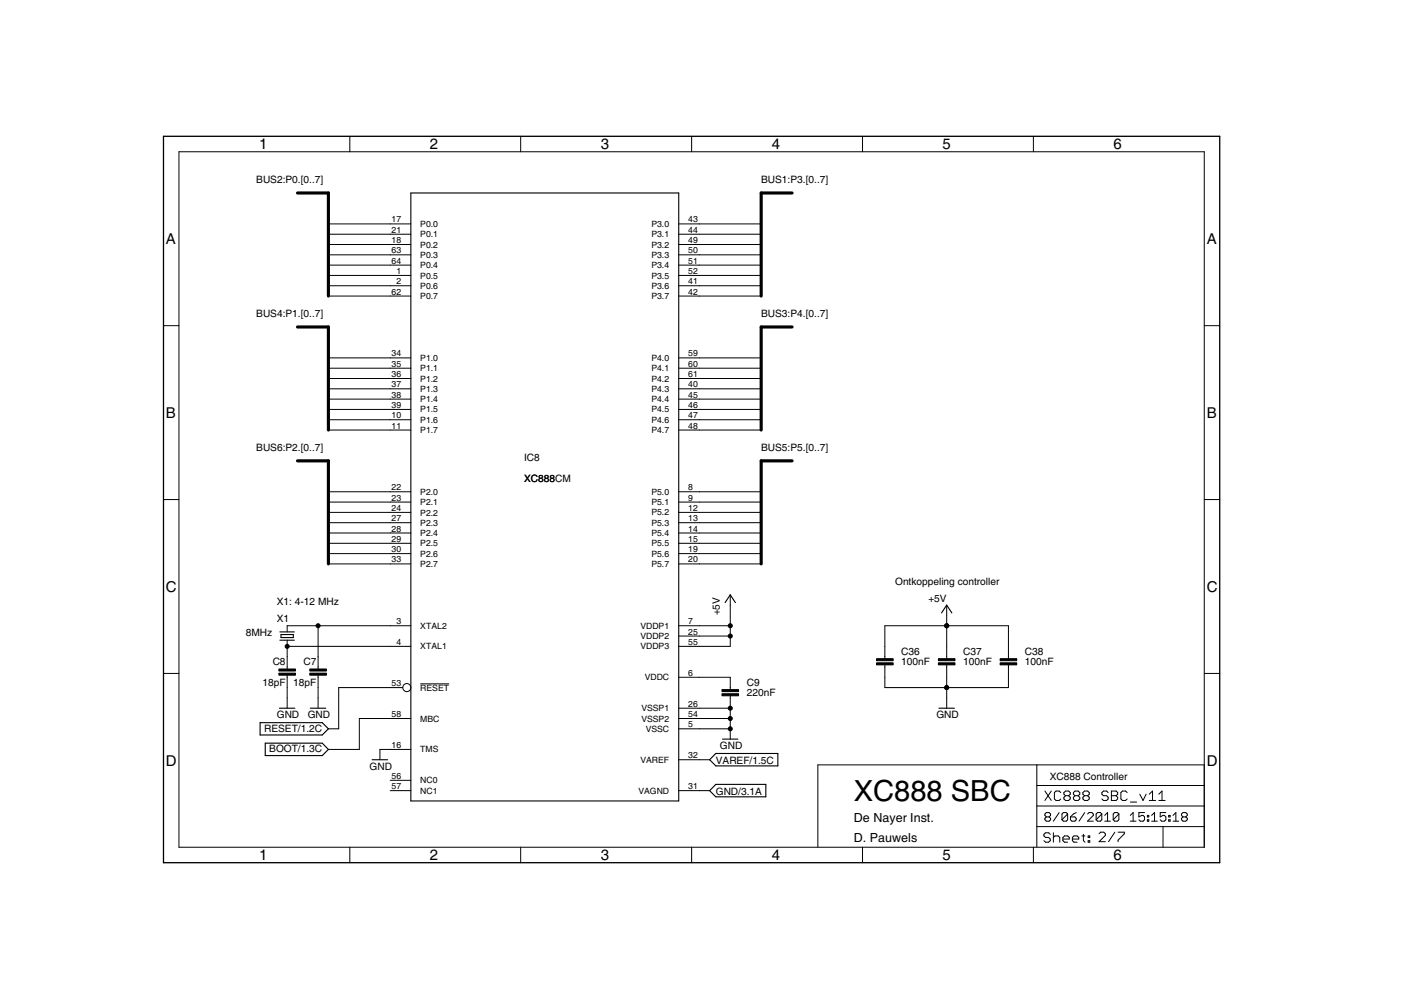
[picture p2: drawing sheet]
<svg xmlns="http://www.w3.org/2000/svg" width="297mm" height="210mm" viewBox="0 0 297 210" stroke-linecap="round" stroke-linejoin="round" font-family="sans-serif">
<g fill="#000" stroke="#000" stroke-width=".21">
<path d="M37.5 31.8v145.7zM73.3 28.6v3.2zM109.1 28.6v3.2zM144.9 28.6v3.2zM180.7 28.6v3.2zM216.5 28.6v3.2zM37.5 31.8h214.8zM68.8 46.9h12.9zM68.8 49.1h12.9zM68.8 51.2h12.9zM68.8 53.4h12.9zM68.8 55.5h12.9z"/>
<path d="M68.8 57.7h12.9zM68.8 59.9h12.9zM81.7 46.9h4.4zM81.7 49.1h4.4zM81.7 51.2h4.4zM81.7 53.4h4.4zM81.7 55.5h4.4zM81.7 57.7h4.4zM81.7 59.9h4.4zM142.2 46.9h4.3zM142.2 49.1h4.3zM142.2 51.2h4.3z"/>
<path d="M142.2 53.4h4.3zM142.2 55.5h4.3zM142.2 57.7h4.3zM142.2 59.9h4.3zM146.5 46.9h12.9zM146.5 49.1h12.9zM146.5 51.2h12.9zM146.5 53.4h12.9zM146.5 55.5h12.9zM146.5 57.7h12.9zM146.5 59.9h12.9zM34.2 68.2h3.3z"/>
<path d="M68.8 62h12.9zM68.8 75h12.9zM68.8 77.1h12.9zM68.8 79.3h12.9zM81.7 62h4.4zM81.7 75h4.4zM81.7 77.1h4.4zM81.7 79.3h4.4zM142.2 62h4.3zM142.2 75h4.3zM142.2 77.1h4.3zM142.2 79.3h4.3z"/>
<path d="M146.5 62h12.9zM146.5 75h12.9zM146.5 77.1h12.9zM146.5 79.3h12.9zM252.3 68.2h3.2zM68.8 81.4h12.9zM68.8 83.6h12.9zM68.8 85.8h12.9zM68.8 87.9h12.9zM68.8 90.1h12.9zM81.7 81.4h4.4zM81.7 83.6h4.4z"/>
<path d="M81.7 85.8h4.4zM81.7 87.9h4.4zM81.7 90.1h4.4zM142.2 81.4h4.3zM142.2 83.6h4.3zM142.2 85.8h4.3zM142.2 87.9h4.3zM142.2 90.1h4.3zM146.5 81.4h12.9zM146.5 83.6h12.9zM146.5 85.8h12.9zM146.5 87.9h12.9z"/>
<path d="M146.5 90.1h12.9zM34.2 104.6h3.3zM68.8 103h12.9zM68.8 105.2h12.9zM68.8 107.3h12.9zM68.8 109.5h12.9zM68.8 111.7h12.9zM68.8 113.8h12.9zM68.8 116h12.9zM68.8 118.1h12.9zM81.7 103h4.4zM81.7 105.2h4.4z"/>
<path d="M81.7 107.3h4.4zM81.7 109.5h4.4zM81.7 111.7h4.4zM81.7 113.8h4.4zM81.7 116h4.4zM81.7 118.1h4.4zM142.2 103h4.3zM142.2 105.2h4.3zM142.2 107.3h4.3zM142.2 109.5h4.3zM142.2 111.7h4.3zM142.2 113.8h4.3z"/>
<path d="M142.2 116h4.3zM142.2 118.1h4.3zM146.5 103h12.9zM146.5 105.2h12.9zM146.5 107.3h12.9zM146.5 109.5h12.9zM146.5 111.7h12.9zM146.5 113.8h12.9zM146.5 116h12.9zM146.5 118.1h12.9zM252.3 104.6h3.2zM60.2 137.6v2.1z"/>
<path d="M60.2 139.7v.4zM60.2 134.1v1.3zM60.2 131.1v1.3zM60.2 131.1h6.4zM60.2 135.4h21.5zM60.2 135.4v2.2zM66.6 137.6v2.1zM66.6 139.7v.4zM66.6 131.1h15.1zM66.6 131.1v6.5zM81.7 135.4h4.4zM81.7 131.1h4.4z"/>
<path d="M142.2 131.1h4.3zM142.2 133.2h4.3zM142.2 135.4h4.3zM146.5 131.1h6.5zM146.5 133.2h6.5zM146.5 135.4h6.5zM153 124.6v2.2zM153 126.8v4.3zM153 131.1v2.1zM153 133.2v2.2zM185.4 135.4v2.2zM185.4 137.6v.4z"/>
<path d="M185.4 139.3v.4zM185.4 131.1h12.9zM185.4 131.1v4.3zM198.3 135.4v2.2zM198.3 137.6v.4zM198.3 139.3v.4zM198.3 126.8v2.1zM198.3 131.1h12.9zM198.3 131.1v4.3zM198.3 128.9v2.2zM211.2 135.4v2.2zM211.2 137.6v.4z"/>
<path d="M211.2 139.3v.4zM211.2 131.1v4.3zM34.2 141.1h3.3zM60.2 141.9v2.1zM60.2 141.4v.5zM60.2 146.2v2.2zM60.2 144v2.2zM66.6 141.9v2.1zM66.6 141.4v.5zM66.6 146.2v2.2zM66.6 144v2.2zM71 144v8.7z"/>
<path d="M68.8 152.7h2.2zM75.3 150.5v6.5zM68.8 157h6.5zM79.6 157v2.2zM79.6 157h2.1zM81.7 157h4.4zM81.7 150.5h4.4zM81.7 144h2.7zM71 144h10.7zM75.3 150.5h6.4zM88 143.3h6.1zM142.2 141.9h4.3z"/>
<path d="M142.2 148.4h4.3zM142.2 150.5h4.3zM142.2 152.7h4.3zM142.2 159.2h4.3zM146.5 141.9h6.5zM146.5 159.2h2.2zM146.5 148.4h6.5zM146.5 150.5h6.5zM146.5 152.7h6.5zM153 141.9v2.1zM153 146.2v2.2zM153 144v.5z"/>
<path d="M153 145.8v.4zM153 152.7v2.1zM153 148.4v2.1zM153 150.5v2.2zM185.4 139.7v2.2zM185.4 144h12.9zM185.4 141.9v2.1zM198.3 139.7v2.2zM198.3 146.2v2.2zM198.3 144h12.9zM198.3 141.9v2.1zM198.3 144v2.2z"/>
<path d="M211.2 139.7v2.2zM211.2 141.9v2.1zM252.3 141.1h3.2zM37.5 177.5h214.8zM81.7 165.6h4.4zM81.7 163.5h4.4zM142.2 165.6h4.3zM146.5 165.6h2.2zM171.3 160.2v17.3zM171.3 160.2h45.9zM217.2 160.2h35.1zM217.2 173.2v4.3z"/>
<path d="M217.2 168.8v4.4zM217.2 168.8h35.1zM217.2 164.5v4.3zM217.2 164.5h35.1zM217.2 160.2v4.3zM218.7 174.8v.3zM218.7 175.1l.3 .3zM218.9 165.7l1.3 2zM218.9 170.5l.3-.3zM218.9 171.4v.3zM218.9 171.4l.3-.3zM218.9 170.5v.3z"/>
<path d="M218.7 174.8l.3-.3zM219 175.4h.7zM218.7 176.1l.3 .3zM219.2 170.2h.6zM218.9 171.7l.3 .3zM218.9 170.8l.3 .3zM219.2 171.1h.6zM219 174.5h.7zM219.7 175.4l.3 .4zM219 176.4h.7zM219.8 170.2l.3 .3zM219.8 171.1l.3 .3z"/>
<path d="M219.2 172h.6zM219.7 174.5l.3 .3zM220 175.8v.3zM219.7 176.4l.3-.3zM220.1 170.5v.3zM220.1 170.8l-.3 .3zM220.1 171.4v.3zM220.1 171.7l-.3 .3zM220.2 165.7l-1.3 2zM221.9 170.2l-1.2 1.8zM220.7 174.5v1.9zM220.7 175.4l.3-.3z"/>
<path d="M220.9 166v1.4zM220.9 167.4l.3 .3zM221 175.1h.7zM220.9 166l.3-.3zM221.2 167.7h.7zM221.7 175.1l.3 .3zM221.2 165.7h.7zM221.9 167.7l.3-.3zM222 175.4v1zM221.9 165.7l.3 .3zM222.5 170.5v1.2zM222.5 170.5l.3-.3z"/>
<path d="M223.6 170.5l-1.1 1.2zM222.7 175.4v.7zM222.7 175.4l.3-.3zM222.8 170.2h.6zM222.5 171.7l.3 .3zM222.9 166l.3-.3zM222.9 167v.4zM222.9 167l.3-.3zM222.9 166v.4zM222.7 176.1l.3 .3zM223 175.1h.6zM223.2 165.7h.7z"/>
<path d="M222.9 167.4l.3 .3zM222.9 166.4l.3 .3zM223.2 166.7h.7zM223.4 170.2l.2 .3zM222.8 172h.6zM223.6 170.5v1.2zM223.6 171.7l-.2 .3zM223 176.4h.6zM223.6 175.1l.4 .3zM223.9 165.7l.3 .3zM223.9 166.7l.3 .3zM223.2 167.7h.7z"/>
<path d="M224 175.4v.4zM222.7 175.8h1.3zM224.2 166v.4zM223.9 166.7l.3-.3zM224.2 167v.4zM223.9 167.7l.3-.3zM224.2 171.1v.6zM224.2 171.7l.4 .3zM224.6 172h.5zM224.6 175.4v.7zM224.6 175.4l.4-.3zM224.9 166l.3-.3z"/>
<path d="M224.9 167v.4zM224.9 167l.3-.3zM224.9 166v.4zM224.9 170.5l-.7 .6zM224.6 176.1l.4 .3zM225 175.1h.6zM225.1 172l.3-.3zM224.2 171.1h.9zM225.2 165.7h.6zM224.9 167.4l.3 .3zM224.9 166.4l.3 .3zM225.2 166.7h.6z"/>
<path d="M224.9 170.5l.5-.3zM225.4 171.4v.3zM225.1 171.1l.3 .3zM225 176.4h.6zM225.6 175.1l.4 .3zM225.8 165.7l.4 .3zM225.8 166.7l.4 .3zM225.2 167.7h.6zM226 175.4v.4zM224.6 175.8h1.4zM227.2 170.2l-1.2 1.8zM226.2 166v.4z"/>
<path d="M225.8 166.7l.4-.3zM226.2 167v.4zM225.8 167.7l.4-.3zM226.6 175.1h.7zM226.8 166l.4-.3zM226.8 167v.4zM226.8 167l.4-.3zM226.8 166v.4zM226.9 174.8v1.3zM226.9 176.1l.4 .3zM227.2 165.7h.6zM226.8 167.4l.4 .3z"/>
<path d="M226.8 166.4l.4 .3zM227.2 166.7h.6zM227.8 172l1.2-1.2zM227.8 165.7l.4 .3zM227.8 166.7l.4 .3zM227.2 167.7h.6zM227.9 175.1h.4zM227.9 175.1v.3zM227.9 176.1h.4zM227.9 176.1v.3zM227.8 170.5l.3-.3zM228.2 166v.4z"/>
<path d="M227.8 166.7l.4-.3zM228.2 167v.4zM227.8 167.7l.4-.3zM228.3 175.1v.3zM227.9 175.4h.4zM228.3 176.1v.3zM227.9 176.4h.4zM228.1 170.2h.6zM227.8 172h1.2zM229 170.5v.3zM228.7 170.2l.3 .3zM229.6 170.5v1.2z"/>
<path d="M229.6 170.5l.3-.3zM230.8 170.5l-1.2 1.2zM229.9 170.2h.6zM229.6 171.7l.3 .3zM230.2 176.3l1.3-1.3zM230.5 170.2l.3 .3zM229.9 172h.6zM230.5 174.3l-.3 .4zM230.8 170.5v1.2zM230.8 171.7l-.3 .3zM230.8 166v.4zM230.8 166.4l.3 .3z"/>
<path d="M231.1 165.7l-.3 .3zM231.1 166.7h.7zM230.8 167.4l.3 .3zM230.5 174.3h.7zM231.4 170.8l.6-.6zM231.4 172h1.2zM230.2 176.3h1.3zM231.5 174.7v.3zM231.2 174.3l.3 .4zM231.1 165.7h.7zM231.8 166.7l.3 .3zM231.1 167.7h.7z"/>
<path d="M232 170.2v1.8zM231.8 165.7l.3 .3zM232.1 167v.4zM232.1 167.4l-.3 .3zM233.5 174.3l-1.3 2zM232.8 165.7v2zM232.8 165.7h1zM232.8 166.7h1zM233.2 170.5v1.2zM233.2 170.5l.3-.3zM234.4 170.5l-1.2 1.2zM233.5 170.2h.6z"/>
<path d="M233.2 171.7l.3 .3zM233.8 165.7l.3 .3zM233.8 166.7l.3 .3zM232.8 167.7h1zM234.1 170.2l.3 .3zM233.5 172h.6zM234.1 166v.4zM234.1 166.4l-.3 .3zM234.1 167v.4zM234.1 167.4l-.3 .3zM234.2 174.3h1.3zM234.2 176v.3z"/>
<path d="M234.4 170.5v1.2zM234.4 171.7l-.3 .3zM234.8 166v1.4zM234.8 167.4l.3 .3zM235.1 165.7l-.3 .3zM235.1 167.7h.7zM235.5 174.3v.4zM235.5 174.7l-1.3 1.3zM235.1 165.7h.7zM235.8 167.7l.3-.3zM235.8 165.7l.3 .3zM236.8 170.8l.6-.6z"/>
<path d="M236.8 172h1.2zM236.8 168h1.3zM237.4 170.2v1.8zM238.6 170.2v.9zM238.6 171.1l.6-.3zM238.8 166.4l.6 1.3zM238.6 171.7l.3 .3zM239.2 170.8h.3zM240.1 166.4l-.7 1.3zM239.5 170.8l.3 .3zM238.9 172h.6zM238.6 170.2h1.2z"/>
<path d="M239.8 171.1v.6zM239.8 171.7l-.3 .3zM240.3 170.8h.3zM240.3 170.8v.3zM240.3 171.7h.3zM240.3 171.7v.3zM240.6 170.8v.3zM240.3 171.1h.3zM240.6 171.7v.3zM240.3 172h.3zM240.7 166.4l.7-.7zM240.7 167.7h1.4z"/>
<path d="M241.2 170.8l.7-.6zM241.2 172h1.2zM241.4 165.7v2zM241.9 170.2v1.8zM242.7 166.4l.7-.7zM242.7 167.7h1.4zM243 170.2v.9zM243 171.1l.6-.3zM243 171.7l.3 .3zM243.4 165.7v2zM243.6 173.2v4.3zM243.6 173.2h8.7z"/>
<path d="M217.2 173.2h26.4zM243.6 170.8h.3zM243.9 170.8l.3 .3zM243.3 172h.6zM243 170.2h1.2zM244.2 171.1v.6zM244.2 171.7l-.3 .3zM244.8 170.8h.3zM244.8 170.8v.3zM244.8 171.7h.3zM244.8 171.7v.3zM245.1 170.8v.3z"/>
<path d="M244.8 171.1h.3zM245.1 171.7v.3zM244.8 172h.3zM245.7 170.8l.6-.6zM245.7 172h1.2zM246.3 170.2v1.8zM247.5 170.5l.3-.3zM247.5 171.4v.3zM247.5 171.4l.3-.3zM247.5 170.5v.3zM247.8 170.2h.6zM247.5 171.7l.3 .3z"/>
<path d="M247.5 170.8l.3 .3zM247.8 171.1h.6zM248.4 170.2l.3 .3zM248.4 171.1l.3 .3zM247.8 172h.6zM248.7 170.5v.3zM248.7 170.8l-.3 .3zM248.7 171.4v.3zM248.4 172l.3-.3zM252.3 173.2v4.3zM252.3 168.8v4.4zM252.3 164.5v4.3z"/>
<path d="M252.3 160.2v4.3zM252.3 31.8v145.7zM73.3 177.5v3.2zM109.1 177.5v3.2zM144.9 177.5v3.2zM180.7 177.5v3.2zM216.5 177.5v3.2z"/>
<circle cx="60.2" cy="135.4" r=".42"/>
<circle cx="66.6" cy="131.1" r=".42"/>
<circle cx="153" cy="131.1" r=".42"/>
<circle cx="153" cy="133.2" r=".42"/>
<circle cx="198.3" cy="131.1" r=".42"/>
<circle cx="153" cy="150.5" r=".42"/>
<circle cx="153" cy="152.7" r=".42"/>
<circle cx="153" cy="148.4" r=".42"/>
<circle cx="198.3" cy="144" r=".42"/>
</g>
<g fill="#000" stroke="#000" stroke-width=".23">
<path d="M86.1 40.4v127.4zM86.1 40.4h56.1zM58.9 132.9v.7zM58.9 133.6h2.5zM58.9 132.9h2.5zM61.4 132.9v.7zM58.6 134.1h3.1zM58.6 132.4h3.1zM153 124.6l-1.1 1.6zM153 124.6l1.1 1.6zM198.3 126.8l-1.1 1.6zM198.3 126.8l1.1 1.6z"/>
<path d="M54.5 151.4v2.6zM55.6 155.7v2.6zM58.5 148.4h3.3zM65 148.4h3.2zM54.5 154h13zM54.5 151.4h13zM55.6 158.3h11.9zM55.6 155.7h11.9zM68.8 152.7l-1.3 1.3zM67.5 151.4l1.3 1.3zM68.8 157l-1.3 1.3zM67.5 155.7l1.3 1.3z"/>
<path d="M78 159.2h3.2zM149.9 157.8l-1.2 1.4zM148.7 159.2l1.2 1.2zM149.9 157.8h13zM151.3 154.8h3.3zM162.9 157.8v2.6zM196.7 148.4h3.2zM86.1 167.8h56.1zM142.2 40.4v127.4zM149.9 164.3l-1.2 1.3zM148.7 165.6l1.2 1.3zM149.9 160.4h13z"/>
<path d="M149.9 164.3h10.5zM149.9 166.9h10.5zM160.4 164.3v2.6z"/>
</g>
<path d="M34.2 28.6v152.1zM34.2 28.6h221.3zM34.2 180.7h221.3zM255.5 28.6v152.1z" fill="#000" stroke="#000" stroke-width=".28"/>
<path d="M183.6 138.9h3.5v.4h-3.5zM183.6 138h3.5v.4h-3.5zM196.6 138.9h3.4v.4h-3.4zM196.6 138h3.4v.4h-3.4zM209.5 138.9h3.5v.4h-3.5zM209.5 138h3.5v.4h-3.5zM58.4 141h3.5v.4h-3.5zM58.4 140.1h3.5v.5h-3.5zM64.9 141h3.5v.4h-3.5zM64.9 140.1h3.5v.5h-3.5zM151.2 145.3h3.5v.5h-3.5zM151.2 144.5h3.5v.4h-3.5z" fill="#000" stroke="#000" stroke-width=".21"/>
<circle cx="85.2" cy="144" r=".85" fill="none" stroke="#000" stroke-width=".21"/>
<path d="M62.3 40.4h6.5zM159.4 40.4h6.5zM68.8 40.4v21.6zM62.3 68.5h6.5zM159.4 68.5h6.5zM159.4 40.4v21.6zM68.8 68.5v21.6zM62.3 96.5h6.5zM159.4 96.5h6.5zM159.4 68.5v21.6zM68.8 96.5v21.6zM159.4 96.5v21.6z" fill="#000" stroke="#000" stroke-width=".66"/>
<text font-size="7" x="178.9" y="167.8">XC888 SBC</text>
<g font-size="3.6">
<text x="54.3" y="31.3">1</text>
<text x="90.1" y="31.3">2</text>
<text x="125.9" y="31.3">3</text>
<text x="161.7" y="31.3">4</text>
<text x="197.5" y="31.3">5</text>
<text x="233.3" y="31.3">6</text>
<text x="34.8" y="51.1">A</text>
<text x="252.8" y="51.1">A</text>
<text x="34.8" y="87.5">B</text>
<text x="252.8" y="87.5">B</text>
<text x="34.8" y="124">C</text>
<text x="252.8" y="124">C</text>
<text x="34.8" y="160.4">D</text>
<text x="252.8" y="160.4">D</text>
<text x="54.3" y="180.2">1</text>
<text x="90.1" y="180.2">2</text>
<text x="125.9" y="180.2">3</text>
<text x="161.7" y="180.2">4</text>
<text x="197.5" y="180.2">5</text>
<text x="233.3" y="180.2">6</text>
</g>
<g font-size="3">
<text x="178.9" y="172.1">De Nayer Inst.</text>
<text x="178.9" y="176.4">D. Pauwels</text>
</g>
<g font-size="2.5">
<text x="53.7" y="38.3">BUS2:P0.[0..7]</text>
<text x="159.4" y="38.3">BUS1:P3.[0..7]</text>
<text x="53.7" y="66.3">BUS4:P1.[0..7]</text>
<text x="159.4" y="66.3">BUS3:P4.[0..7]</text>
<text x="53.7" y="94.4">BUS6:P2.[0..7]</text>
<text x="159.4" y="94.4">BUS5:P5.[0..7]</text>
<text x="109.8" y="96.6">IC8</text>
<text x="109.8" y="100.9">XC888CM</text>
<text x="187.5" y="122.5">Ontkoppeling controller</text>
<text x="58" y="130.2">X1</text>
<text x="58" y="126.8">X1: 4-12 MHz</text>
<text x="150.8" y="128.9" transform="rotate(-90 150.8 128.9)">+5V</text>
<text x="194.5" y="126.1">+5V</text>
<text x="51.5" y="133.2">8MHz</text>
<text x="188.8" y="137.2">C36</text>
<text x="201.8" y="137.2">C37</text>
<text x="214.7" y="137.2">C38</text>
<text x="55" y="143.7">18pF</text>
<text x="57.1" y="139.4">C8</text>
<text x="61.4" y="143.7">18pF</text>
<text x="63.6" y="139.4">C7</text>
<text x="156.4" y="143.7">C9</text>
<text x="188.8" y="139.4">100nF</text>
<text x="201.8" y="139.4">100nF</text>
<text x="214.7" y="139.4">100nF</text>
<text x="156.4" y="145.9">220nF</text>
<text x="55.3" y="153.3">RESET/1.2C</text>
<text x="58" y="150.5">GND</text>
<text x="64.5" y="150.5">GND</text>
<text x="196.1" y="150.5">GND</text>
<text x="56.4" y="157.6">BOOT/1.3C</text>
<text x="77.4" y="161.3">GND</text>
<text x="149.9" y="160">VAREF/1.5C</text>
<text x="150.8" y="157">GND</text>
<text x="149.9" y="166.5">GND/3.1A</text>
<text x="219.9" y="163.5">XC888 Controller</text>
</g>
<g font-size="2.1">
<text x="82" y="46.6">17</text>
<text x="88" y="47.6">P0.0</text>
<text x="136.4" y="47.6">P3.0</text>
<text x="144.2" y="46.6">43</text>
<text x="82" y="48.8">21</text>
<text x="82" y="50.9">18</text>
<text x="82" y="53.1">63</text>
<text x="88" y="49.7">P0.1</text>
<text x="88" y="51.9">P0.2</text>
<text x="136.4" y="49.7">P3.1</text>
<text x="136.4" y="51.9">P3.2</text>
<text x="144.2" y="48.8">44</text>
<text x="144.2" y="50.9">49</text>
<text x="144.2" y="53.1">50</text>
<text x="82" y="55.2">64</text>
<text x="83.1" y="57.4">1</text>
<text x="83.1" y="59.6">2</text>
<text x="88" y="54">P0.3</text>
<text x="88" y="56.2">P0.4</text>
<text x="88" y="58.3">P0.5</text>
<text x="136.4" y="54">P3.3</text>
<text x="136.4" y="56.2">P3.4</text>
<text x="136.4" y="58.3">P3.5</text>
<text x="144.2" y="55.2">51</text>
<text x="144.2" y="57.4">52</text>
<text x="144.2" y="59.6">41</text>
<text x="82" y="61.7">62</text>
<text x="88" y="60.5">P0.6</text>
<text x="88" y="62.7">P0.7</text>
<text x="136.4" y="60.5">P3.6</text>
<text x="136.4" y="62.7">P3.7</text>
<text x="144.2" y="61.7">42</text>
<text x="82" y="74.7">34</text>
<text x="82" y="76.8">35</text>
<text x="88" y="75.6">P1.0</text>
<text x="88" y="77.8">P1.1</text>
<text x="136.4" y="75.6">P4.0</text>
<text x="136.4" y="77.8">P4.1</text>
<text x="144.2" y="74.7">59</text>
<text x="144.2" y="76.8">60</text>
<text x="82" y="79">36</text>
<text x="82" y="81.1">37</text>
<text x="82" y="83.3">38</text>
<text x="88" y="79.9">P1.2</text>
<text x="88" y="82.1">P1.3</text>
<text x="136.4" y="79.9">P4.2</text>
<text x="136.4" y="82.1">P4.3</text>
<text x="144.2" y="79">61</text>
<text x="144.2" y="81.1">40</text>
<text x="144.2" y="83.3">45</text>
<text x="82" y="85.5">39</text>
<text x="82" y="87.6">10</text>
<text x="82" y="89.8">11</text>
<text x="88" y="84.2">P1.4</text>
<text x="88" y="86.4">P1.5</text>
<text x="88" y="88.6">P1.6</text>
<text x="136.4" y="84.2">P4.4</text>
<text x="136.4" y="86.4">P4.5</text>
<text x="136.4" y="88.6">P4.6</text>
<text x="144.2" y="85.5">46</text>
<text x="144.2" y="87.6">47</text>
<text x="144.2" y="89.8">48</text>
<text x="88" y="90.7">P1.7</text>
<text x="136.4" y="90.7">P4.7</text>
<text x="82" y="102.7">22</text>
<text x="82" y="104.9">23</text>
<text x="82" y="107">24</text>
<text x="88" y="103.7">P2.0</text>
<text x="88" y="105.8">P2.1</text>
<text x="88" y="108">P2.2</text>
<text x="136.4" y="103.7">P5.0</text>
<text x="136.4" y="105.8">P5.1</text>
<text x="136.4" y="108">P5.2</text>
<text x="144.2" y="102.7">8</text>
<text x="144.2" y="104.9">9</text>
<text x="144.2" y="107">12</text>
<text x="82" y="109.2">27</text>
<text x="82" y="111.4">28</text>
<text x="82" y="113.5">29</text>
<text x="88" y="110.1">P2.3</text>
<text x="88" y="112.3">P2.4</text>
<text x="136.4" y="110.1">P5.3</text>
<text x="136.4" y="112.3">P5.4</text>
<text x="144.2" y="109.2">13</text>
<text x="144.2" y="111.4">14</text>
<text x="144.2" y="113.5">15</text>
<text x="82" y="115.7">30</text>
<text x="82" y="117.8">33</text>
<text x="88" y="114.5">P2.5</text>
<text x="88" y="116.6">P2.6</text>
<text x="88" y="118.8">P2.7</text>
<text x="136.4" y="114.5">P5.5</text>
<text x="136.4" y="116.6">P5.6</text>
<text x="136.4" y="118.8">P5.7</text>
<text x="144.2" y="115.7">19</text>
<text x="144.2" y="117.8">20</text>
<text x="83.1" y="130.8">3</text>
<text x="88" y="131.7">XTAL2</text>
<text x="134.1" y="131.7">VDDP1</text>
<text x="144.2" y="130.8">7</text>
<text x="83.1" y="135.1">4</text>
<text x="88" y="136">XTAL1</text>
<text x="134.1" y="133.9">VDDP2</text>
<text x="134.1" y="136">VDDP3</text>
<text x="144.2" y="132.9">25</text>
<text x="144.2" y="135.1">55</text>
<text x="82" y="143.7">53</text>
<text x="135" y="142.5">VDDC</text>
<text x="144.2" y="141.6">6</text>
<text x="88" y="144.7">RESET</text>
<text x="134.3" y="149">VSSP1</text>
<text x="144.2" y="148">26</text>
<text x="82" y="150.2">58</text>
<text x="88" y="151.2">MBC</text>
<text x="134.3" y="151.2">VSSP2</text>
<text x="135.3" y="153.3">VSSC</text>
<text x="144.2" y="150.2">54</text>
<text x="144.2" y="152.4">5</text>
<text x="82" y="156.7">16</text>
<text x="88" y="157.6">TMS</text>
<text x="134.1" y="159.8">VAREF</text>
<text x="144.2" y="158.8">32</text>
<text x="82" y="165.3">57</text>
<text x="82" y="163.2">56</text>
<text x="88" y="166.3">NC1</text>
<text x="88" y="164.1">NC0</text>
<text x="133.7" y="166.3">VAGND</text>
<text x="144.2" y="165.3">31</text>
</g>
</svg>
